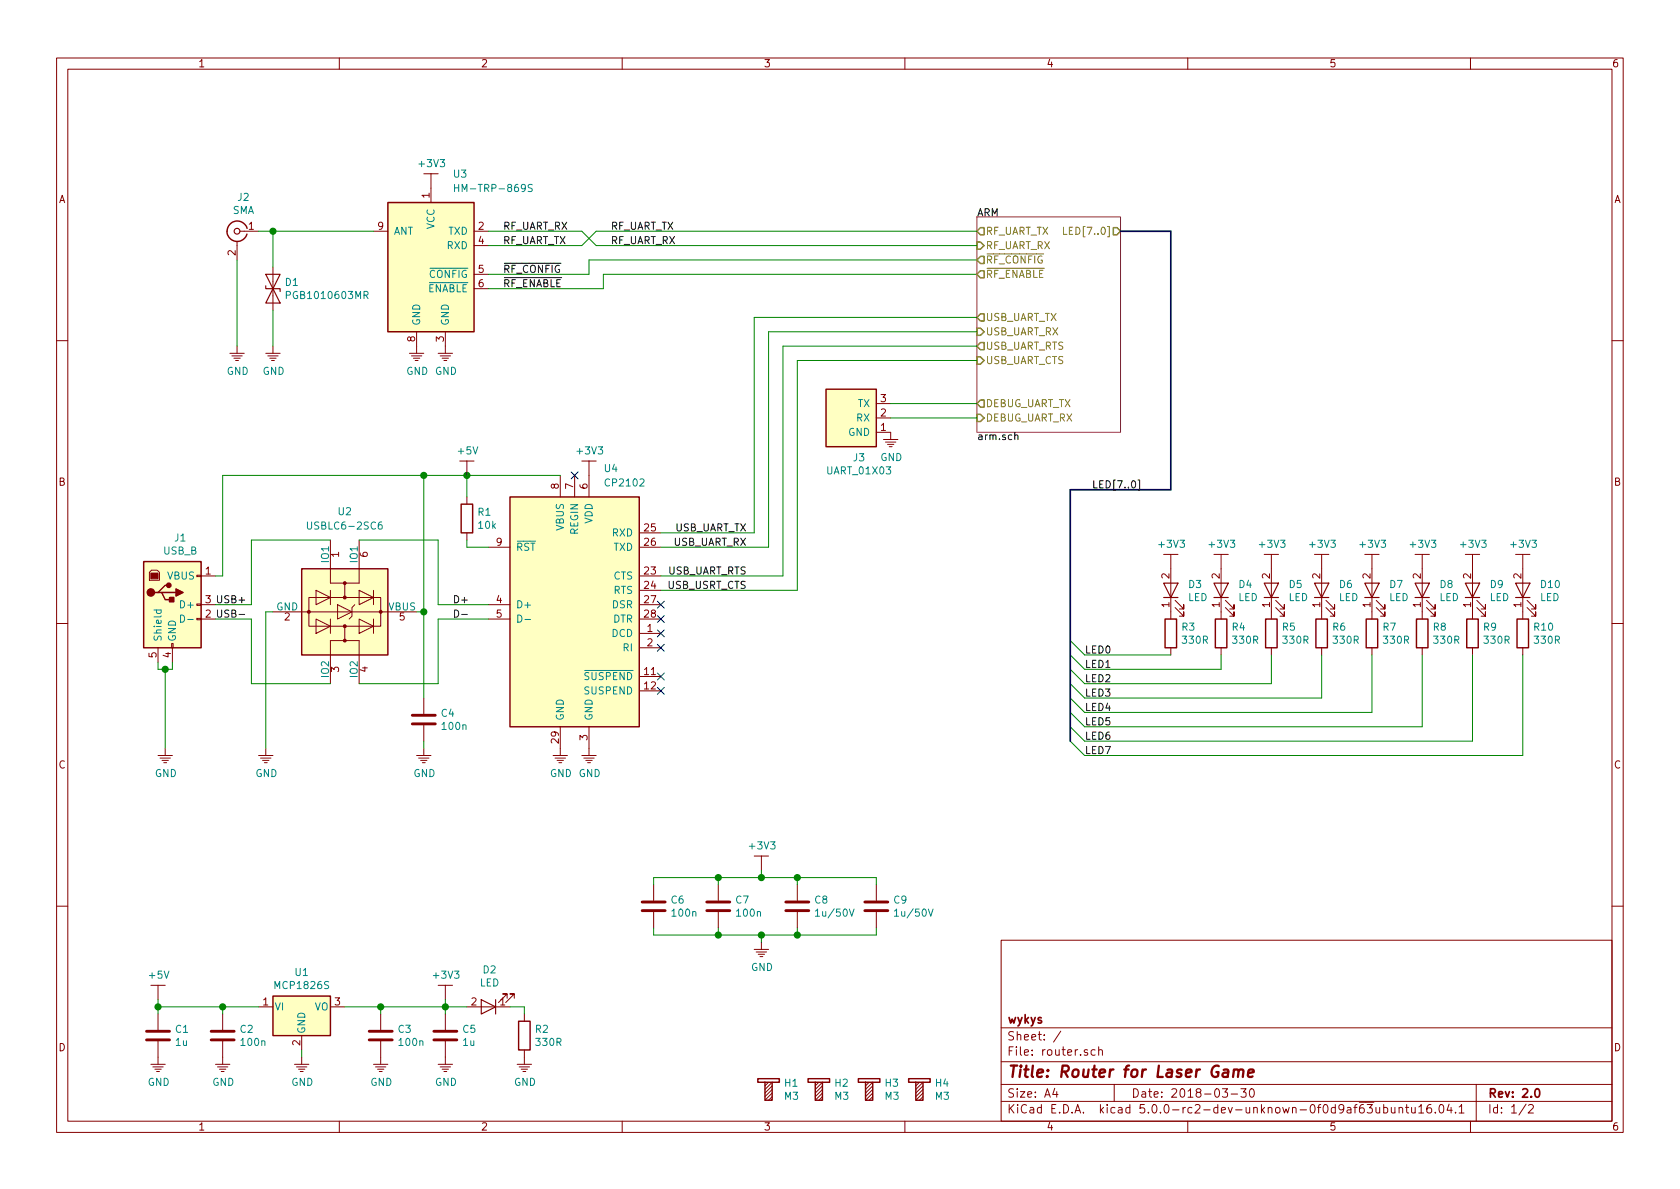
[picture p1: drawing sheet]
<svg xmlns="http://www.w3.org/2000/svg" width="297mm" height="210mm" viewBox="0 0 297 210" stroke-linecap="round" stroke-linejoin="round" font-family="sans-serif">
<g fill="none" stroke="#840000" stroke-width=".18">
<path d="M10 10.3h277v189.9h-277zM12 12.2h273v186.1h-273zM60 10.3v1.9M110 10.3v1.9M160 10.3v1.9M210 10.3v1.9M260 10.3v1.9M74.9 30.7h2.6M76.2 30.7v5.1M41.9 42.7v3.3M42.4 40.9h3.3M48.3 47.2v7.7"/>
<path d="M66 40.9h2.6M73.7 58.7v3.8M78.7 58.7v3.8M83.8 40.9h2.6M83.8 43.4h2.6M83.8 48.5h2.6M83.8 51h2.6M10 60.2h2M40.6 62.5h2.6M41 62.9h1.8M41.4 63.3h1.1M41.7 63.7h.5"/>
<path d="M41.9 61.2v1.3M47 62.5h2.5M47.3 62.9h1.9M47.7 63.3h1.1M48 63.7h.5M48.3 61.2v1.3M72.4 62.5h2.5M72.7 62.9h1.9M73.1 63.3h1.1M73.4 63.7h.5M77.5 62.5h2.5M77.8 62.9h1.9"/>
<path d="M78.2 63.3h1.1M78.5 63.7h.5M154.9 76.4h2.6v1.3M154.9 73.9h2.6M154.9 71.4h2.6M156.2 77.7h2.5M156.6 78.2h1.8M156.9 78.6h1.1M157.2 79h.5M285 60.2h2M58.4 95.5v7.6h2.6M63.5 95.5v7.6h-2.5v2.6"/>
<path d="M81.3 81.5h2.5M82.5 81.5v2.6M82.5 87.9v1.2M82.5 94.2v1.3M86.4 96.8h3.8M99.1 84.1v3.8M101.6 84.1v3.8M102.9 81.5h2.5M104.1 81.5v6.4M113 94.2h3.8M113 96.8h3.8M205.7 98h2.6"/>
<path d="M207 98v11.5M214.6 98h2.6M215.9 98v11.5M223.5 98h2.6M224.8 98v11.5M232.4 98h2.5M233.7 98v11.5M241.3 98h2.5M242.6 98v11.5M250.2 98h2.5M251.5 98v11.5M259.1 98h2.5"/>
<path d="M260.3 98v11.5M268 98h2.5M269.2 98v11.5M10 110.3h2M26.8 100.8h1l.4 .4v1.4h-1.8v-1.4zM27.9 114.5v2.6M30.4 113.8h.2v.7h-.2zM30.5 114.5v2.6M34.8 109.3h.8v.3h-.8zM34.8 106.8h.8v.3h-.8zM34.8 101.7h.8v.3h-.8zM35.6 101.8h2.5"/>
<path d="M35.6 109.5h2.5M35.6 106.9h2.5M48.3 108.2h25.4M54.6 105.7h12.7v5h-12.7zM55.9 104.4l2.5 1.3-2.5 1.2zM55.9 109.5l2.5 1.2-2.5 1.3zM58.4 104.4v2.5M58.4 109.5v2.5M59.7 106.9l2.5 1.3-2.5 1.3zM61 110.7v2.6h2.5v7.6M61 113.3h-2.6v7.6M62.7 106.9l-.5 .5v1.6l-.5 .5"/>
<path d="M63.5 104.4l2.5 1.3-2.5 1.2zM63.5 109.5l2.5 1.2-2.5 1.3zM66 104.4v2.5M66 109.5v2.5M86.4 109.5h3.8M86.4 106.9h3.8M113 101.8h3.8M113 109.5h3.8M113 106.9h3.8M113 112h3.8M113 119.6h3.8M113 114.5h3.8"/>
<path d="M113 104.4h3.8M207 114.5v1.3M207.8 107.4l1.5 1.6v-.8v.8h-.8M207.8 106.2l1.5 1.5v-.8v.8h-.8M215.9 114.5v1.3M216.7 107.4l1.5 1.6v-.8v.8h-.8M216.7 106.2l1.5 1.5v-.8v.8h-.8M224.8 114.5v1.3M225.6 107.4l1.5 1.6v-.8v.8h-.8M225.6 106.2l1.5 1.5v-.8v.8h-.8M233.7 114.5v1.3M234.4 107.4l1.6 1.6v-.8v.8h-.8"/>
<path d="M234.4 106.2l1.6 1.5v-.8v.8h-.8M242.6 114.5v1.3M243.3 107.4l1.6 1.6v-.8v.8h-.8M243.3 106.2l1.6 1.5v-.8v.8h-.8M251.5 114.5v1.3M252.2 107.4l1.5 1.6v-.8v.8h-.7M252.2 106.2l1.5 1.5v-.8v.8h-.7M260.3 114.5v1.3M261.1 107.4l1.5 1.6v-.8v.8h-.7M261.1 106.2l1.5 1.5v-.8v.8h-.7M269.2 114.5v1.3M270 107.4l1.5 1.6v-.8v.8h-.7"/>
<path d="M270 106.2l1.5 1.5v-.8v.8h-.7M285 110.3h2M27.9 133.6h2.6M28.3 134.1h1.8M28.7 134.5h1.1M29 134.9h.5M29.2 132.3v1.3M45.7 133.6h2.6M46.1 134.1h1.8M46.4 134.5h1.1M46.7 134.9h.5M47 132.3v1.3"/>
<path d="M73.7 133.6h2.5M74 134.1h1.8M74.4 134.5h1.1M74.7 134.9h.5M74.9 123.4v2.8M74.9 128.3v2.8M74.9 132.3v1.3M97.8 133.6h2.5M98.1 134.1h1.9M98.5 134.5h1.1M98.8 134.9h.5M99.1 128.5v5.1"/>
<path d="M102.9 133.6h2.5M103.2 134.1h1.9M103.6 134.5h1.1M103.9 134.9h.5M104.1 128.5v5.1M113 122.2h3.8M115.6 156.5v2.8M127 156.5v2.8M133.3 151.4h2.6M134.6 151.4v2.5M141 156.5v2.8M154.9 156.5v2.8"/>
<path d="M10 160.2h2M26.7 174.2h2.5M27.9 174.2v2.6M27.9 179.3v2.8M39.4 179.3v2.8M45.7 178h2.6M58.4 178h2.6M67.3 179.3v2.8M77.5 174.2h2.5M78.7 174.2v2.6M78.7 179.3v2.8M82.5 178h7.7"/>
<path d="M89.7 176.5v-.7h-.8h.8l-1.6 1.5M90.9 176.5v-.7h-.7h.7l-1.5 1.5M92.7 179.3v1.3M115.6 161.3v2.8M127 161.3v2.8M133.3 167.9h2.6M133.7 168.3h1.8M134.1 168.8h1.1M134.4 169.2h.5M134.6 166.6v1.3M141 161.3v2.8M154.9 161.3v2.8"/>
<path d="M177 166.3h108v32h-108zM285 160.2h2M26.7 188.2h2.5M27 188.7h1.9M27.4 189.1h1.1M27.7 189.5h.5M27.9 184.1v4.1M38.1 188.2h2.5M38.5 188.7h1.8M38.8 189.1h1.1M39.1 189.5h.5M39.4 184.1v4.1"/>
<path d="M52.1 188.2h2.5M52.4 188.7h1.9M52.8 189.1h1.1M53.1 189.5h.5M53.3 183.1v2.6M53.3 186.9v1.3M60 198.3v1.9M66 188.2h2.6M66.4 188.7h1.8M66.8 189.1h1.1M67.1 189.5h.5M67.3 184.1v4.1"/>
<path d="M77.5 188.2h2.5M77.8 188.7h1.9M78.2 189.1h1.1M78.5 189.5h.5M78.7 184.1v4.1M91.4 188.2h2.6M91.8 188.7h1.8M92.2 189.1h1.1M92.5 189.5h.5M92.7 185.7v2.5M110 198.3v1.9M135.9 191.4l-.6 .6"/>
<path d="M136.5 193.3l-1.2 1.3M136.5 192.7l-1.2 1.2M136.5 192l-1.2 1.3M136.5 191.4l-1.2 1.3M136.5 193.9l-.6 .7M144.8 191.4l-.7 .6M145.4 193.3l-1.3 1.3M145.4 192.7l-1.3 1.2M145.4 192l-1.3 1.3M145.4 191.4l-1.3 1.3M145.4 193.9l-.6 .7M153.7 191.4l-.7 .6"/>
<path d="M154.3 193.3l-1.3 1.3M154.3 192.7l-1.3 1.2M154.3 192l-1.3 1.3M154.3 191.4l-1.3 1.3M154.3 193.9l-.6 .7M160 198.3v1.9M162.6 191.4l-.7 .6M163.2 193.3l-1.3 1.3M163.2 192.7l-1.3 1.2M163.2 192l-1.3 1.3M163.2 191.4l-1.3 1.3M163.2 193.9l-.6 .7"/>
<path d="M177 194.8h108M177 191.8h108M177 187.8h108M177 181.8h108M186.5 192.5l-.4 1h1M186.8 193v1M187.6 182.3l-1.3 2M193.6 185.7l-.4-.1-.3 .3 .1 .6 .2 .1 .4-.1M194.3 185.7a.37 .37 0 0 1 .6 .1v.8M194.3 185.1v1.5M197 191.8v3M210 198.3v1.9"/>
<path d="M216.1 192.5h.9l-.4 .6 .4 .1v.7l-.2 .1-.7-.1M217.7 193.5h1.1M219.4 192.5h.9l-.5 .6 .5 .1v.7l-.3 .1-.6-.1M221.1 192.6l.2-.1a.8 .8 0 0 1 .5 .8 .8 .8 0 0 1-.5 .7 1 1 0 0 1-.2-1.4zM241.5 194.9h1.4M241.7 195.3h.9l-.5 .6 .5 .1v.7l-.2 .1-.7-.1M243.3 195.8v.8a.39 .39 0 0 0 .6 .1M243.9 195.8v1M244.7 195.9l.4-.1 .3 .3-.1 .6-.2 .1-.4-.1M244.7 195.3v1.5M246 195.8v.8a.37 .37 0 0 0 .6 .1M246.6 195.8v1"/>
<path d="M247.4 196v-.1a.37 .37 0 0 1 .6 .1v.8M247.4 195.8v1M248.5 195.8h.6M248.7 195.3v1.3l.4 .2M249.6 195.8v.9l.4 .1 .2-.1M250.2 195.8v1M250.9 195.8l.4-.5v1.5M250.9 196.8h.8M253 195.3a.62 .62 0 0 0-.7 .7v.7l.3 .1 .5-.1v-.5l-.1-.2-.4-.1-.3 .3M253.8 196.7v.1M254.6 195.5l.3-.2a.94 .94 0 0 1 0 1.5 .82 .82 0 0 1-.3-1.3zM256.2 195.2l-.3 1.1h.9"/>
<path d="M256.6 195.8v1M257.4 196.7v.1M258 195.8l.4-.5v1.5M258 196.8h.9M260 198.3v1.9M261 191.8v6.5M269.8 195.2l-1.2 2M270.3 195.5l.2-.2h.3l.3 .5-.9 1h.9"/>
</g>
<path d="M271.5 192.7l.2-.2a.81 .81 0 0 1 .6 .6 .81 .81 0 0 1-.3 .8l-.1 .1a.79 .79 0 0 1-.4-1.3z" fill="none" stroke="#840000" stroke-width=".3"/>
<path d="M216.4 189.2h.7v1.2M217.2 189.6l-.7 .1a.4 .4 0 0 0-.4 .3 .4 .4 0 0 0 .3 .4l.7-.1M218.2 189.3a.5 .5 0 0 1 .8 .1l-.1 1M218.2 189.1l-.2 1.3M219 189.4a.47 .47 0 0 1 .4-.3 .47 .47 0 0 1 .5 .3l-.2 1M220.7 189.8l1-.2-.1-.4-.5-.1-.4 .3v.9l.2 .1 .6-.1" fill="none" stroke="#840000" stroke-width=".41"/>
<g fill="#ffffc2" stroke="#ffffc2" stroke-width=".18">
<path d="M48.3 176.1h10.1v7h-10.1z"/>
<path d="M68.6 35.8h15.2v22.9h-15.2z"/>
<path d="M25.4 99.3h10.2v15.2h-10.2z"/>
<path d="M90.2 87.9h22.8v40.6h-22.8z"/>
<path d="M53.3 100.6h15.3v15.2h-15.3z"/>
<path d="M146 68.8h8.9v10.2h-8.9z"/>
</g>
<g fill="none" stroke="#840000" stroke-width=".25">
<path d="M68.6 35.8h15.2v22.9h-15.2zM43.7 40.4a1.8 1.8 0 0 0-2.8-1 1.8 1.8 0 0 0 0 2.9 1.8 1.8 0 0 0 2.8-.9M146 68.8h8.9v10.2h-8.9zM25.4 99.3h10.2v15.2h-10.2zM81.5 89.1h2.1v5.1h-2.1zM90.2 87.9h22.8v40.6h-22.8zM27.9 104.8h.7l.6 1.2h1.3M28.6 104.8h2.5M29.8 103.5h-.6l-1.3 1.3h-.6M53.3 100.6h15.3v15.2h-15.3zM206 109.5h2v5h-2zM214.9 109.5h2v5h-2z"/>
<path d="M223.8 109.5h2v5h-2zM232.7 109.5h2v5h-2zM241.6 109.5h2v5h-2zM250.4 109.5h2.1v5h-2.1zM259.3 109.5h2.1v5h-2.1zM268.2 109.5h2.1v5h-2.1zM48.3 176.1h10.1v7h-10.1zM91.7 180.6h2v5.1h-2zM134 190.7h3.8v.7h-1.3v3.2h-1.2v-3.2h-1.3zM135.3 191.4h1.2M142.9 190.7h3.8v.7h-1.3v3.2h-1.3v-3.2h-1.2zM144.1 191.4h1.3"/>
<path d="M151.8 190.7h3.8v.7h-1.3v3.2h-1.3v-3.2h-1.2zM153 191.4h1.3M160.7 190.7h3.8v.7h-1.3v3.2h-1.3v-3.2h-1.2zM161.9 191.4h1.3"/>
</g>
<g fill="none" stroke="#008484" stroke-width=".18">
<path d="M80.4 32.6v1.3M80.4 33.2h.7M94.1 32.7l-.5-.1-.2 .3 .1 .3 .6 .2v.4l-.2 .1-.5-.1M50.6 52.2l.6-.1 .2-.1-.1-.3-.2-.2h-.5v1.3M64.4 52.2l.6-.1v-.4l-.2-.2h-.4v1.3M64.7 52.2l.4 .6M54.4 92.3v1l.2 .3 .4-.1 .1-.2v-1M67.5 92.3l-.4 .1a.87 .87 0 0 0 0 1.2l.4-.2v-.5l-.4-.1-.2 .2M27.2 107.9h1.3M27.7 107.9v.3l.2 .3 .5-.1v-.5M31.9 108.8a.64 .64 0 0 1 .7 .6 .64 .64 0 0 1-.7 .6zM33.2 109.5h1"/>
<path d="M91.5 108.8a.64 .64 0 0 1 .8 .6 .64 .64 0 0 1-.8 .6zM92.8 109.5h1M144.2 161.1l.4-.3v1.2M144.2 162h.7M150.2 160.8l.4 1.2 .4-1.2M158.1 161.1l.4-.3v1.2M158.1 162h.8M164.1 160.8l.5 1.2 .4-1.2"/>
</g>
<g fill="#840000" stroke="#840000" stroke-width=".25">
<path d="M30 105.7h.7v.7h-.7z"/>
<path d="M31.1 104.1l1.3 .7-1.3 .6z"/>
<circle cx="26.7" cy="104.8" r=".63"/>
<circle cx="29.8" cy="103.5" r=".38"/>
</g>
<g fill="#840000" stroke="#840000" stroke-width=".18">
<path d="M26.7 101.3h1.2v1.1h-1.2z"/>
<circle cx="61" cy="103.1" r=".25"/>
<circle cx="61" cy="105.7" r=".25"/>
<circle cx="54.6" cy="108.2" r=".25"/>
<circle cx="67.3" cy="108.2" r=".25"/>
<circle cx="61" cy="110.7" r=".25"/>
<circle cx="61" cy="113.3" r=".25"/>
</g>
<path d="M179.4 77l.2-.1 .3 .1 .1 .7M201.2 84.9h.3v1.8h-.3M42.3 108.7h1M80.4 107.9a.64 .64 0 0 1 .7 .6 .64 .64 0 0 1-.7 .6zM81.6 108.7h1" fill="none" stroke="#000" stroke-width=".18"/>
<g fill="none" stroke="#008400" stroke-width=".18">
<path d="M41.9 46v15.2M45.7 40.9h20.3M48.3 40.9v6.3M48.3 54.9v6.3M86.4 40.9h16.5l2.5 2.5h67.3M172.7 58.7h-36.8v38.1h-19.1M172.7 40.9h-67.3l-2.5 2.5h-16.5M172.7 46h-68.6v2.5h-17.7M172.7 48.5h-66v2.5h-20.3M172.7 56.1h-39.4v38.1h-16.5M157.5 71.4h15.2M157.5 73.9h15.2"/>
<path d="M172.7 61.2h-34.3v40.6h-21.6M172.7 63.7h-31.7v40.7h-24.2M58.4 95.5h-14v11.4h-6.3M63.5 95.5h14v11.4h8.9M74.9 84.1v39.3M82.5 95.5v1.3h3.9M82.5 84.1v3.8M99.1 84.1h-59.7v17.7h-1.3M27.9 117.1v1.3h2.6v-1.3M29.2 118.4v13.9M38.1 109.5h6.3v11.4h14M48.3 108.2h-1.3v24.1"/>
<path d="M73.7 108.2h1.2M86.4 109.5h-8.9v11.4h-14M189.2 115.8l2.6 2.6h24.1v-2.6M189.2 113.3l2.6 2.5h15.2M224.8 115.8v5.1h-33l-2.6-2.5M233.7 115.8v7.6h-41.9l-2.6-2.5M242.6 115.8v10.2h-50.8l-2.6-2.6M251.5 115.8v12.7h-59.7l-2.6-2.5M260.3 115.8v15.3h-68.5l-2.6-2.6M269.2 115.8v17.8h-77.4l-2.6-2.5M74.9 131.1v1.2M115.6 156.5v-1.3h39.3v1.3"/>
<path d="M127 155.2v1.3M134.6 153.9v1.3M141 155.2v1.3M27.9 176.8v2.5M27.9 178h17.8M39.4 178v1.3M61 178h21.5M67.3 178v1.3M78.7 176.8v2.5M90.2 178h2.5v1.3M115.6 164.1v1.2h39.3v-1.2M127 164.1v1.2"/>
<path d="M134.6 165.3v1.3M141 164.1v1.2M53.3 185.7v1.2"/>
</g>
<g fill="#008400" stroke="#008400" stroke-width=".25">
<circle cx="82.6" cy="84.1" r=".51"/>
<circle cx="29.2" cy="118.4" r=".51"/>
<circle cx="74.9" cy="108.2" r=".51"/>
<circle cx="74.9" cy="84.1" r=".51"/>
<circle cx="48.3" cy="40.9" r=".51"/>
<circle cx="39.4" cy="178" r=".51"/>
<circle cx="67.3" cy="178" r=".51"/>
<circle cx="27.9" cy="178" r=".51"/>
<circle cx="78.7" cy="178" r=".51"/>
<circle cx="127" cy="155.2" r=".51"/>
<circle cx="141" cy="155.2" r=".51"/>
<circle cx="127" cy="165.3" r=".51"/>
<circle cx="141" cy="165.3" r=".51"/>
<circle cx="134.6" cy="165.3" r=".51"/>
<circle cx="134.6" cy="155.2" r=".51"/>
</g>
<g fill="none" stroke="#000084" stroke-width=".18">
<path d="M101 83.5l1.2 1.2M102.2 83.5l-1.2 1.2M116.2 119l1.2 1.2M116.2 113.9l1.2 1.3M116.2 111.4l1.2 1.2M116.2 108.9l1.2 1.2M116.2 106.3l1.2 1.2M117.4 119l-1.2 1.2M117.4 113.9l-1.2 1.3M117.4 111.4l-1.2 1.2M117.4 108.9l-1.2 1.2M117.4 106.3l-1.2 1.2"/>
<path d="M116.2 121.6l1.2 1.2M117.4 121.6l-1.2 1.2"/>
</g>
<g fill="none" stroke="#840000" stroke-width=".51">
<path d="M72.9 128h4.1M72.9 126.5h4.1M113.5 159.5h4.1M125 159.5h4M138.9 159.5h4.1M152.9 159.5h4.1M113.5 161h4.1M125 161h4M138.9 161h4.1M152.9 161h4.1M25.9 183.9h4.1M25.9 182.4h4.1"/>
<path d="M37.3 183.9h4.1M37.3 182.4h4.1M65.3 183.9h4M65.3 182.4h4M76.7 183.9h4.1M76.7 182.4h4.1"/>
</g>
<g fill="none" stroke="#840000" stroke-width=".2">
<path d="M47 48.5h2.5l-1.2 2.5zM47 50.5v.5h2.5v.6M48.3 51l1.2 2.6h-2.5zM205.7 103.1h2.6l-1.3 2.6zM205.7 105.7h2.6M214.6 103.1h2.6l-1.3 2.6zM214.6 105.7h2.6M223.5 103.1h2.6l-1.3 2.6zM223.5 105.7h2.6M232.4 103.1h2.5l-1.2 2.6zM232.4 105.7h2.5M241.3 103.1h2.5l-1.2 2.6z"/>
<path d="M241.3 105.7h2.5M250.2 103.1h2.5l-1.2 2.6zM250.2 105.7h2.5M259.1 103.1h2.5l-1.3 2.6zM259.1 105.7h2.5M268 103.1h2.5l-1.3 2.6zM268 105.7h2.5M85.1 176.8l2.5 1.2-2.5 1.3zM87.6 176.8v2.5"/>
<circle cx="41.9" cy="40.9" r=".51"/>
</g>
<path d="M172.7 38.3h25.4v38.1h-25.4z" fill="none" stroke="#840084" stroke-width=".18"/>
<path d="M172.7 42.8h.7l.6 .6-.6 .7h-.7zM172.7 58h.7l.6 .7-.6 .6h-.7zM173.4 40.3h.6v1.2h-.6l-.7-.6zM173.4 45.3h.6v1.3h-.6l-.7-.6zM173.4 47.9h.6v1.2h-.6l-.7-.6zM173.4 55.5h.6v1.3h-.6l-.7-.7zM196.8 40.3h.7l.6 .6-.6 .6h-.7zM172.7 63.1h.7l.6 .6-.6 .7h-.7zM172.7 73.3h.7l.6 .6-.6 .6h-.7zM173.4 60.6h.6v1.2h-.6l-.7-.6zM173.4 70.7h.6v1.3h-.6l-.7-.6z" fill="none" stroke="#848400" stroke-width=".25"/>
<path d="M188 40.2v1.2h.6" fill="none" stroke="#848400" stroke-width=".18"/>
<path d="M198.1 40.9h8.9v45.7h-17.8v44.5" fill="none" stroke="#000084" stroke-width=".3"/>
<text font-size="2.8" fill="#840000" x="178" y="190.5">Title: Router for Laser Game</text>
<g font-size="2.1" fill="#840000">
<text x="178" y="184">Sheet: /</text>
<text x="178" y="181">wykys</text>
<text x="178" y="186.7">File: router.sch</text>
<text x="178" y="196.9">KiCad E.D.A. kicad 5.0.0-rc2-dev-unknown-0f0d9af63ubuntu16.04.1</text>
<text x="178" y="194.1">Size: A4</text>
<text x="200" y="194.1">Date: 2018-03-30</text>
<text x="263" y="194.1">Rev: 2.0</text>
<text x="263" y="196.9">Id: 1/2</text>
</g>
<g font-size="1.8" fill="#840000">
<text x="35" y="11.9">1</text>
<text x="85" y="11.9">2</text>
<text x="135" y="11.9">3</text>
<text x="185" y="11.9">4</text>
<text x="235" y="11.9">5</text>
<text x="285" y="11.9">6</text>
<text x="10.4" y="35.9">A</text>
<text x="75.9" y="35" transform="rotate(-90 75.9 35)">1</text>
<text x="285.4" y="35.9">A</text>
<text x="44" y="40.6">1</text>
<text x="66.8" y="40.6">9</text>
<text x="84.6" y="40.6">2</text>
<text x="41.7" y="45.2" transform="rotate(-90 41.7 45.2)">2</text>
<text x="84.6" y="43.2">4</text>
<text x="84.6" y="48.3">5</text>
<text x="84.6" y="50.8">6</text>
<text x="73.4" y="60.4" transform="rotate(-90 73.4 60.4)">8</text>
<text x="78.5" y="60.4" transform="rotate(-90 78.5 60.4)">3</text>
<text x="155.7" y="71.1">3</text>
<text x="155.7" y="76.2">1</text>
<text x="155.7" y="73.7">2</text>
<text x="10.4" y="85.9">B</text>
<text x="98.8" y="86.5" transform="rotate(-90 98.8 86.5)">8</text>
<text x="101.3" y="86.5" transform="rotate(-90 101.3 86.5)">7</text>
<text x="103.9" y="86.5" transform="rotate(-90 103.9 86.5)">6</text>
<text x="285.4" y="85.9">B</text>
<text x="114" y="94">25</text>
<text x="36.3" y="101.6">1</text>
<text x="59.9" y="98.5" transform="rotate(-90 59.9 98.5)">1</text>
<text x="65" y="98.5" transform="rotate(-90 65 98.5)">6</text>
<text x="87.8" y="96.5">9</text>
<text x="114" y="101.6">23</text>
<text x="114" y="96.5">26</text>
<text x="87.8" y="106.7">4</text>
<text x="114" y="104.1">24</text>
<text x="114" y="106.7">27</text>
<text x="206.8" y="107.4" transform="rotate(-90 206.8 107.4)">1</text>
<text x="206.8" y="102.3" transform="rotate(-90 206.8 102.3)">2</text>
<text x="215.6" y="107.4" transform="rotate(-90 215.6 107.4)">1</text>
<text x="215.6" y="102.3" transform="rotate(-90 215.6 102.3)">2</text>
<text x="224.5" y="107.4" transform="rotate(-90 224.5 107.4)">1</text>
<text x="224.5" y="102.3" transform="rotate(-90 224.5 102.3)">2</text>
<text x="233.4" y="107.4" transform="rotate(-90 233.4 107.4)">1</text>
<text x="233.4" y="102.3" transform="rotate(-90 233.4 102.3)">2</text>
<text x="242.3" y="107.4" transform="rotate(-90 242.3 107.4)">1</text>
<text x="242.3" y="102.3" transform="rotate(-90 242.3 102.3)">2</text>
<text x="251.2" y="107.4" transform="rotate(-90 251.2 107.4)">1</text>
<text x="251.2" y="102.3" transform="rotate(-90 251.2 102.3)">2</text>
<text x="260.1" y="107.4" transform="rotate(-90 260.1 107.4)">1</text>
<text x="260.1" y="102.3" transform="rotate(-90 260.1 102.3)">2</text>
<text x="269" y="107.4" transform="rotate(-90 269 107.4)">1</text>
<text x="269" y="102.3" transform="rotate(-90 269 102.3)">2</text>
<text x="50.3" y="109.7">2</text>
<text x="70.6" y="109.7">5</text>
<text x="87.8" y="109.2">5</text>
<text x="114" y="109.2">28</text>
<text x="114.5" y="111.8">1</text>
<text x="27.7" y="116.3" transform="rotate(-90 27.7 116.3)">5</text>
<text x="30.2" y="116.3" transform="rotate(-90 30.2 116.3)">4</text>
<text x="59.9" y="118.8" transform="rotate(-90 59.9 118.8)">3</text>
<text x="65" y="118.8" transform="rotate(-90 65 118.8)">4</text>
<text x="114" y="119.4">11</text>
<text x="114.5" y="114.3">2</text>
<text x="114" y="121.9">12</text>
<text x="98.8" y="131.4" transform="rotate(-90 98.8 131.4)">29</text>
<text x="103.9" y="130.9" transform="rotate(-90 103.9 130.9)">3</text>
<text x="10.4" y="135.9">C</text>
<text x="285.4" y="135.9">C</text>
<text x="46.5" y="177.8">1</text>
<text x="59.2" y="177.8">3</text>
<text x="83.3" y="177.8">2</text>
<text x="88.4" y="177.8">1</text>
<text x="10.4" y="185.9">D</text>
<text x="53.1" y="184.9" transform="rotate(-90 53.1 184.9)">2</text>
<text x="285.4" y="185.9">D</text>
<text x="35" y="199.9">1</text>
<text x="85" y="199.9">2</text>
<text x="135" y="199.9">3</text>
<text x="185" y="199.9">4</text>
<text x="235" y="199.9">5</text>
<text x="285" y="199.9">6</text>
</g>
<g font-size="1.8" fill="#008484">
<text x="74.2" y="29.6">+3V3</text>
<text x="42.1" y="35.5">J2</text>
<text x="80.2" y="31.4">U3</text>
<text x="81.4" y="34">HM-TRP-869S</text>
<text x="41.1" y="37.8">SMA</text>
<text x="69.6" y="41.5">ANT</text>
<text x="76.8" y="40.6" transform="rotate(-90 76.8 40.6)">VCC</text>
<text x="79.3" y="41.5">TXD</text>
<text x="79.1" y="44.1">RXD</text>
<text x="50.5" y="50.6">D1</text>
<text x="51.1" y="52.9">PGB1010603MR</text>
<text x="75.5" y="51.7">ENABLE</text>
<text x="75.9" y="49.1">CONFIG</text>
<text x="74.3" y="57.7" transform="rotate(-90 74.3 57.7)">GND</text>
<text x="79.4" y="57.7" transform="rotate(-90 79.4 57.7)">GND</text>
<text x="40.1" y="66.3">GND</text>
<text x="46.4" y="66.3">GND</text>
<text x="71.8" y="66.3">GND GND</text>
<text x="150" y="77.1">GND</text>
<text x="151.5" y="74.5">RX</text>
<text x="151.7" y="72">TX</text>
<text x="81.1" y="80.4">+5V</text>
<text x="102.2" y="80.4">+3V3</text>
<text x="106.9" y="83.5">U4</text>
<text x="146.4" y="83.9">UART_01X03</text>
<text x="150.9" y="81.6">J3</text>
<text x="155.7" y="81.5">GND</text>
<text x="107.2" y="86">CP2102</text>
<text x="30.9" y="95.8">J1</text>
<text x="54.9" y="93.6">USBLC6-2SC6</text>
<text x="59.8" y="91.1">U2</text>
<text x="84.5" y="91.2">R1</text>
<text x="84.7" y="93.5">10k</text>
<text x="99.7" y="93.8" transform="rotate(-90 99.7 93.8)">VBUS</text>
<text x="102.2" y="94.5" transform="rotate(-90 102.2 94.5)">REGIN</text>
<text x="104.8" y="92.6" transform="rotate(-90 104.8 92.6)">VDD</text>
<text x="108.3" y="94.9">RXD</text>
<text x="28.9" y="98.1">USB_B</text>
<text x="58.2" y="99.5" transform="rotate(-90 58.2 99.5)">IO1</text>
<text x="63.2" y="99.5" transform="rotate(-90 63.2 99.5)">IO1</text>
<text x="91.2" y="97.4">RST</text>
<text x="108.5" y="97.4">TXD</text>
<text x="205.1" y="96.9">+3V3</text>
<text x="213.9" y="96.9">+3V3</text>
<text x="222.8" y="96.9">+3V3</text>
<text x="231.7" y="96.9">+3V3</text>
<text x="240.6" y="96.9">+3V3</text>
<text x="249.5" y="96.9">+3V3</text>
<text x="258.4" y="96.9">+3V3</text>
<text x="267.3" y="96.9">+3V3</text>
<text x="29.6" y="102.5">VBUS</text>
<text x="32.2" y="107.6">D+</text>
<text x="48.8" y="107.9">GND</text>
<text x="68.7" y="107.9">VBUS</text>
<text x="91.2" y="107.6">D+</text>
<text x="108.3" y="107.6">DSR</text>
<text x="108.5" y="102.5">CTS</text>
<text x="108.5" y="105">RTS</text>
<text x="210" y="106.3">LED</text>
<text x="210.2" y="104">D3</text>
<text x="218.9" y="106.3">LED</text>
<text x="219.1" y="104">D4</text>
<text x="227.8" y="106.3">LED</text>
<text x="228" y="104">D5</text>
<text x="236.7" y="106.3">LED</text>
<text x="236.9" y="104">D6</text>
<text x="245.6" y="106.3">LED</text>
<text x="245.7" y="104">D7</text>
<text x="254.5" y="106.3">LED</text>
<text x="254.6" y="104">D8</text>
<text x="263.4" y="106.3">LED</text>
<text x="263.5" y="104">D9</text>
<text x="272.3" y="106.3">LED</text>
<text x="272.5" y="104">D10</text>
<text x="28.6" y="113.5" transform="rotate(-90 28.6 113.5)">Shield</text>
<text x="31.1" y="113.5" transform="rotate(-90 31.1 113.5)">GND</text>
<text x="108.2" y="112.6">DCD</text>
<text x="108.4" y="110.1">DTR</text>
<text x="209" y="111.5">R3</text>
<text x="209.2" y="113.8">330R</text>
<text x="217.9" y="111.5">R4</text>
<text x="218.1" y="113.8">330R</text>
<text x="226.8" y="111.5">R5</text>
<text x="227" y="113.8">330R</text>
<text x="235.7" y="111.5">R6</text>
<text x="235.9" y="113.8">330R</text>
<text x="244.6" y="111.5">R7</text>
<text x="244.8" y="113.8">330R</text>
<text x="253.4" y="111.5">R8</text>
<text x="253.6" y="113.8">330R</text>
<text x="262.3" y="111.5">R9</text>
<text x="262.5" y="113.8">330R</text>
<text x="271.3" y="111.5">R10</text>
<text x="271.4" y="113.8">330R</text>
<text x="58.2" y="119.8" transform="rotate(-90 58.2 119.8)">IO2</text>
<text x="63.2" y="119.8" transform="rotate(-90 63.2 119.8)">IO2</text>
<text x="110.2" y="115.2">RI</text>
<text x="103.5" y="120.3">SUSPEND</text>
<text x="103.5" y="122.8">SUSPEND</text>
<text x="78.1" y="126.8">C4</text>
<text x="78.3" y="129.1">100n</text>
<text x="99.7" y="127.5" transform="rotate(-90 99.7 127.5)">GND</text>
<text x="104.8" y="127.5" transform="rotate(-90 104.8 127.5)">GND</text>
<text x="27.4" y="137.4">GND</text>
<text x="45.2" y="137.4">GND</text>
<text x="73.1" y="137.4">GND</text>
<text x="97.2" y="137.4">GND GND</text>
<text x="132.7" y="150.2">+3V3</text>
<text x="118.7" y="159.8">C6</text>
<text x="130.1" y="159.8">C7</text>
<text x="144.1" y="159.8">C8</text>
<text x="158.1" y="159.8">C9</text>
<text x="118.9" y="162.1">100n</text>
<text x="130.4" y="162.1">100n</text>
<text x="144.7" y="162.1">1u/50V</text>
<text x="158.7" y="162.1">1u/50V</text>
<text x="26.5" y="173.1">+5V</text>
<text x="52.2" y="172.6">U1</text>
<text x="76.8" y="173.1">+3V3</text>
<text x="85.4" y="172.1">D2</text>
<text x="132.8" y="171.7">GND</text>
<text x="48.5" y="178.7">VI</text>
<text x="48.8" y="174.9">MCP1826S</text>
<text x="55.6" y="178.7">VO</text>
<text x="84.8" y="174.4">LED</text>
<text x="31.1" y="182.6">C1</text>
<text x="31.1" y="185">1u</text>
<text x="42.5" y="182.6">C2</text>
<text x="42.7" y="185">100n</text>
<text x="54" y="182.9" transform="rotate(-90 54 182.9)">GND</text>
<text x="70.4" y="182.6">C3</text>
<text x="70.7" y="185">100n</text>
<text x="81.9" y="182.6">C5</text>
<text x="81.9" y="185">1u</text>
<text x="94.7" y="182.6">R2</text>
<text x="94.9" y="185">330R</text>
<text x="26.1" y="192">GND</text>
<text x="37.5" y="192">GND</text>
<text x="51.5" y="192">GND</text>
<text x="65.5" y="192">GND</text>
<text x="76.9" y="192">GND</text>
<text x="90.9" y="192">GND</text>
<text x="138.7" y="194.5">M3</text>
<text x="138.8" y="192.2">H1</text>
<text x="147.6" y="194.5">M3</text>
<text x="147.7" y="192.2">H2</text>
<text x="156.5" y="194.5">M3</text>
<text x="156.6" y="192.2">H3</text>
<text x="165.4" y="194.5">M3</text>
<text x="165.5" y="192.2">H4</text>
</g>
<g font-size="1.8">
<text x="88.9" y="40.6">RF_UART_RX</text>
<text x="107.9" y="40.6">RF_UART_TX</text>
<text x="172.7" y="38.2">ARM</text>
<text x="88.9" y="43.2">RF_UART_TX</text>
<text x="107.9" y="43.2">RF_UART_RX</text>
<text x="88.9" y="48.3">RF_CONFIG</text>
<text x="88.9" y="50.8">RF_ENABLE</text>
<text x="172.7" y="77.8">arm.sch</text>
<text x="193" y="86.4">LED[7..0]</text>
<text x="119.2" y="94">USB_UART_TX</text>
<text x="117.9" y="101.6">USB_UART_RTS</text>
<text x="119" y="96.5">USB_UART_RX</text>
<text x="36.3" y="106.7">3 USB+</text>
<text x="80" y="106.7">D+</text>
<text x="118" y="104.1">USB_USRT_CTS</text>
<text x="36.3" y="109.2">2 USB-</text>
<text x="191.8" y="115.6">LED0</text>
<text x="191.8" y="118.1">LED1</text>
<text x="191.8" y="120.6">LED2</text>
<text x="191.8" y="123.2">LED3</text>
<text x="191.8" y="125.7">LED4</text>
<text x="191.8" y="128.3">LED5</text>
<text x="191.8" y="130.8">LED6</text>
<text x="191.8" y="133.3">LED7</text>
</g>
<g font-size="1.8" fill="#848400">
<text x="174.2" y="41.5">RF_UART_TX</text>
<text x="188.9" y="41.5">LED[7..0]</text>
<text x="174.2" y="44.1">RF_UART_RX</text>
<text x="174.2" y="46.6">RF_CONFIG</text>
<text x="174.2" y="49.1">RF_ENABLE</text>
<text x="174.2" y="59.3">USB_UART_RX</text>
<text x="174.2" y="56.8">USB_UART_TX</text>
<text x="174.2" y="64.4">USB_UART_CTS</text>
<text x="174.2" y="61.8">USB_UART_RTS</text>
<text x="174.2" y="72">DEBUG_UART_TX</text>
<text x="174.2" y="74.5">DEBUG_UART_RX</text>
</g>
</svg>
